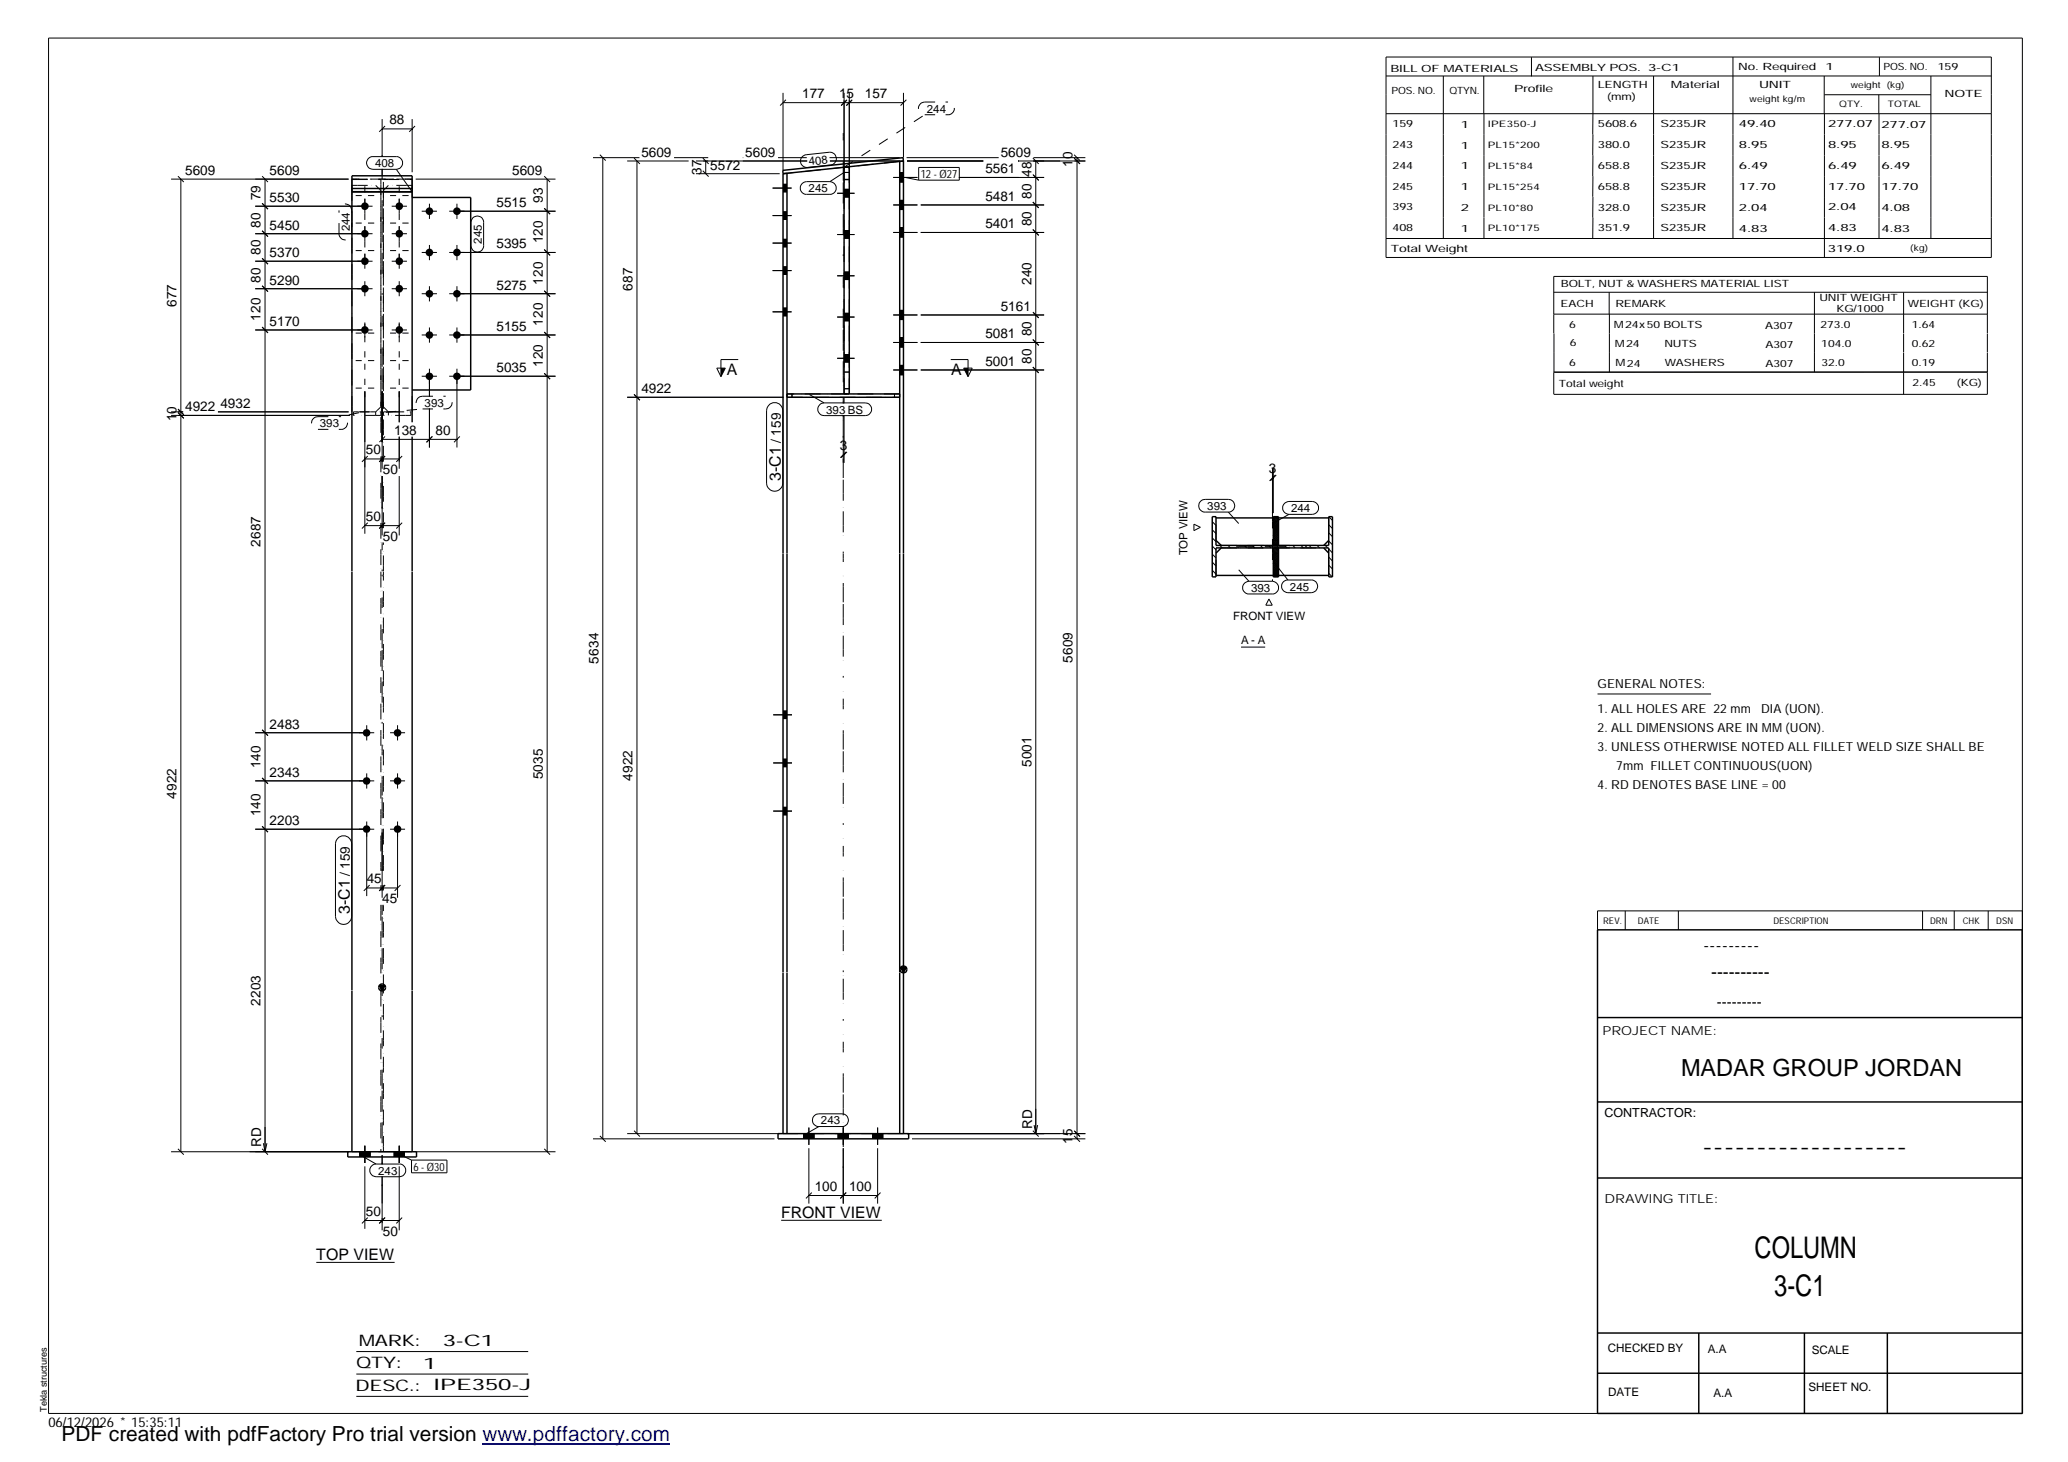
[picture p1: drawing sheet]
<svg xmlns="http://www.w3.org/2000/svg" width="420mm" height="297mm" viewBox="0 0 420 297" stroke-linecap="round" stroke-linejoin="round" font-family="sans-serif">
<g fill="none" stroke="#000" stroke-width=".2">
<path d="M9.9 7.7h401v279.5h-401zM159.1 18.9v15.7M171.5 18.9v15.5M172.6 18.9v15.5M183.6 18.9v13.1M281.6 11.6h123v40.7h-123zM281.6 15.4h123M293.2 15.4v33.1M301.5 15.4v7.7M311.1 11.6v3.9M323.6 15.4v16.2M336 15.4v33.1"/>
<path d="M352.1 11.6v36.9M370.6 15.4v7.7M370.7 19.2h21.6M381.7 19.2v3.9M381.8 11.6v3.8M392.3 15.4v33.1M34.8 36.4h36M36.2 35.8l1.1 1.2M36.7 36.4v197.6M53.3 35.8l1.1 1.2M53.8 36.4v197.6M72.3 39.7h1.2"/>
<path d="M74.1 37.8v1.3M74.8 39.7h1.2M74.8 32.2l.7-.4h5a1.29 1.29 0 0 1 1.3 1.3 1.29 1.29 0 0 1-1.3 1.3h-4.7a1.31 1.31 0 0 1-1.2-.8 1.31 1.31 0 0 1 .2-1.4zM77.6 26.2h6.1M77.6 24.2v7.7M77.6 34.3v1.4M78.2 25.6l-1.2 1.2M79.2 39.7h1.3M80.5 34.4l3.2 4.6M81.1 37.8v1.3M81.7 39.7h1.3M83.7 24.2v10.8"/>
<path d="M84.3 25.6l-1.2 1.2M84.5 36.4h28.4M110.6 35.8l1.2 1.2M111.2 36.4v197.6M120.5 32h9.4M121.9 31.4l1.2 1.2M122.5 32v199.4M127.4 32.7h12.5M128.8 32.1l1.2 1.2M129.4 32.7v197.6M136.9 32h7M141.4 32.7h22.6"/>
<path d="M141.4 35.3h17M142.8 34.7l1.2 1.2M142.8 32.1l1.2 1.2M143.4 32.7v2.6M150.9 32h.1M157 38.2h3.8M158.1 32h5.8M159.1 39h.8M159.1 37.5h.8M159.1 20.9h24.5M159.7 20.3l-1.2 1.1M163 37.3l.9-.4h4.7a1.29 1.29 0 0 1 1.3 1.3 1.29 1.29 0 0 1-1.3 1.3h-4.7a1.28 1.28 0 0 1-1.2-.8 1.28 1.28 0 0 1 .3-1.4z"/>
<path d="M163.1 31.7l.7-.3 4.7-.5a1.3 1.3 0 0 1 1.4 1.2 1.3 1.3 0 0 1-1.1 1.4l-4.7 .5a1.29 1.29 0 0 1-1.4-.8 1.29 1.29 0 0 1 .4-1.5zM168.5 32h14.3M168.6 32.7h14.3M170.1 39.3h3.5M171.5 38.5h1.1M171.5 35l-2.9 1.9M172.1 20.3l-1.2 1.1 1.1-1.1M173.1 20.3l-1.1 1.1 1.1-1.1M181.5 36.1h4.9M182.8 37h.8M182.8 35.1h.8M183.9 36.1l2.7 .5"/>
<path d="M184.1 20.3l-1.1 1.1M184.2 32h18.7M184.3 32.7h15.5M186.6 34h8.3v2.6h-8.3zM194.8 36.1h17.3M206.8 32.7h13.7M209.8 35.5l1.2 1.1M209.8 32.1l1.2 1.2M210 32h10.5M210.4 32.7v197.6M218.2 32.1l1.2 1.2M218.2 31.4l1.2 1.2"/>
<path d="M218.8 32v199.4M281.6 23.1h123M301.5 23.1v25.4M323.6 31.6v4.2M323.6 35.8v4.2M370.7 23.1v29.2M381.8 23.1v25.4M51.9 41.9h23.8M51.9 47.5h23.8M51.9 53.1h23.8M51.9 58.7h23.8M53.3 58.1l1.1 1.2"/>
<path d="M53.3 52.5l1.1 1.2M53.3 46.9l1.1 1.2M53.3 41.3l1.1 1.2M72.3 45.3h1.2M72.3 50.9h1.2M74.1 40.4v4.3M74.1 46v4.3M74.1 51.5v3.1M74.1 57.1v3.1M74.8 45.3h1.2M74.8 50.9h1.2M79.2 45.3h1.3"/>
<path d="M79.2 50.9h1.3M79.6 41.9h3.1M79.6 47.5h3.1M79.6 53.1h3.1M79.6 58.7h3.1M81.1 40.4v4.3M81.1 46v4.3M81.1 51.5v3.1M81.1 57.1v3.1M81.7 45.3h1.3M81.7 50.9h1.3M85.7 42.9h3.1"/>
<path d="M85.7 51.3h3.1M85.7 59.7h3.1M87.2 41.4v3.1M87.2 49.8v3.1M87.2 58.2v3M91.3 42.9h21.6M91.3 51.3h21.6M91.3 59.7h21.6M92.8 41.4v3.1M92.8 49.8v3.1M92.8 58.2v3M96.1 44.3a1.3 1.3 0 0 1 1.4-.3 1.3 1.3 0 0 1 .8 1.2v4.7a1.29 1.29 0 0 1-1.3 1.3 1.29 1.29 0 0 1-1.3-1.3v-4.7z"/>
<path d="M110.6 59.1l1.2 1.2M110.6 50.7l1.2 1.2M110.6 42.3l1.2 1.2M157 43.8h3.8M157 49.4h3.8M157 55h3.8M159.1 44.6h.8M159.1 43h.8M159.1 50.2h.8M159.1 48.6h.8M159.1 55.7h.8M159.1 54.2h.8"/>
<path d="M170.1 47.7h3.5M170.1 56h3.5M171.5 40h1.1M171.5 48.4h1.1M171.5 46.8h1.1M171.5 56.8h1.1M171.5 55.3h1.1M181.5 41.6h4.9M181.5 47.2h4.9M182.8 42.6h.8M182.8 40.7h.8M182.8 48.2h.8"/>
<path d="M182.8 46.3h.8M187.1 41.6h25M187.1 47.2h25M209.8 46.6l1.2 1.2M209.8 41l1.2 1.2M281.6 48.5h123M315.7 59.4h88.1M323.6 40v8.5M326.9 59.4v4.4M368.6 59.4v16.2M386.8 59.4v8.3M51.9 67h23.8"/>
<path d="M53.3 66.4l1.1 1.2M72.3 67.7h1.2M72.3 73.3h1.2M72.3 78.9h1.2M74.1 65.5v4M74.1 71.4v1.2M74.1 73.9v1.2M74.1 76.9v1.3M74.1 79.5v28.9M74.8 67.7h1.2M74.8 73.3h1.2M74.8 78.9h1.2"/>
<path d="M77.6 79.5v15.7M79.2 67.7h1.3M79.2 73.3h1.3M79.2 78.9h1.3M79.6 67h3.1M81.1 65.5v4M81.1 71.4v1.2M81.1 73.9v1.2M81.1 76.9v1.3M81.1 79.5v6.3M81.7 67.7h1.3M81.7 73.3h1.3"/>
<path d="M81.7 78.9h1.3M85.7 68.1h3.1M85.7 76.4h3.1M87.2 66.5v3.1M87.2 74.9v5.7M91.3 68.1h21.6M91.3 76.4h21.6M92.8 66.5v3.1M92.8 74.9v16M110.6 75.8l1.2 1.2M110.6 67.5l1.2 1.2M145.6 74.8h1.8l-.9 1.7z"/>
<path d="M150 73.1h-3.5v3.4M157 63.4h3.8M159.1 64.2h.8M159.1 62.6h.8M170.1 64.4h3.5M170.1 72.8h3.5M171.5 65.2h1.1M171.5 63.7h1.1M171.5 73.6h1.1M171.5 72h1.1M181.5 64h4.9M181.5 69.6h4.9"/>
<path d="M181.5 75.2h4.9M182.8 64.9h.8M182.8 63.1h.8M182.8 70.5h.8M182.8 68.7h.8M182.8 76.1h.8M182.8 74.2h.8M187.1 64h25M187.1 69.6h25M187.1 75.2h25M193.2 73.1h3.5v3.4M195.8 74.8h1.7l-.8 1.7z"/>
<path d="M209.8 74.6l1.2 1.2M209.8 69l1.2 1.2M209.8 63.4l1.2 1.2M315.7 63.8h88.1M315.7 75.6h88.1h-88M315.7 67.8v7.8M327 63.8v11.8M386.8 67.8v3.8M386.8 71.7v8.4M403.8 67.7v-11.5h-88.1v11.5M403.8 67.8v3.8M403.8 71.7v8.4h-88.1v-4.5"/>
<path d="M34.8 84.4h36.3M34.8 83.7h2.4M36.2 83.8l1.1 1.2M36.2 83.1l1.1 1.2-1.1-1.1M44.3 83.7h26.5M74.1 93.2h7M74.7 92.7l-1.2 1.1M77.6 89.3h15.2M77.6 96.7v12.1M78.2 92.7l-1.2 1.1M78.2 88.7l-1.1 1.1M81.1 88.7v6.5"/>
<path d="M81.1 96.7v12.1M81.7 92.7l-1.2 1.1M87.2 83v7.9M87.8 88.7l-1.1 1.2M93.4 88.7l-1.2 1.2M127.4 80.7h31.8M128.8 80.1l1.2 1.2M156.3 82.3a1.65 1.65 0 0 1 1.7-.4 1.65 1.65 0 0 1 1 1.6v14.7a1.65 1.65 0 0 1-1.6 1.6 1.65 1.65 0 0 1-1.7-1.6v-14.7l.2-.7zM164.5 80.2l2.9 1.7M166.5 82.2l.5-.3h.4h8.4a1.29 1.29 0 0 1 1.3 1.2 1.29 1.29 0 0 1-1.3 1.3h-8.4a1.29 1.29 0 0 1-1.1-.8 1.29 1.29 0 0 1 .2-1.4zM171.3 80.7v1.2M171.3 84.4v9.7"/>
<path d="M171.3 92.4h.2M171.5 80.7v1.2M171.5 84.4v9.7M171.9 91.8l-1.2 1.2M172.1 91.8l-1.2 1.2M258.5 97.1h.2M258.5 95.1v9.2M258.7 95.1v9.2M259.1 96.5l-1.2 1.2M259.3 96.5l-1.2 1.2M74.1 106.8h7M74.7 106.2l-1.2 1.2"/>
<path d="M78.2 106.2l-1.2 1.2M81.7 106.2l-1.2 1.2M242.6 106.5l1.3 .6-1.3 .7zM243.9 101.8l.4-.3h.6h4.7a1.29 1.29 0 0 1 1.3 1.3 1.29 1.29 0 0 1-1.3 1.2h-4.7a1.28 1.28 0 0 1-1.3-.7 1.28 1.28 0 0 1 .3-1.5zM246.3 106l.8 .8M246.3 107.6l.8 .8M246.3 109.3l.8 .8M246.3 110.9l.8 .8M246.3 112.6l.8 .8M246.3 114.2l.8 .8M246.3 115.9l.8 .8M246.9 105l.2 .1"/>
<path d="M247.9 110.8l.4 .5M249.5 110.8l.5 .5M249.6 104l2.1 2.4M251.1 110.8l.5 .5M251.7 115.8l2 2.3M252.8 110.8l.5 .5M252.9 118.5l.8-.4h4.8a1.29 1.29 0 0 1 1.3 1.3 1.29 1.29 0 0 1-1.3 1.3h-4.8a1.28 1.28 0 0 1-1.1-.8 1.28 1.28 0 0 1 .3-1.4zM254.4 110.8l.5 .5M256.1 110.8l.5 .5M257.7 110.8l.5 .5M258.8 111.3l-.1 .1M258.8 105l-.1 .1"/>
<path d="M258.9 114.3l2.8 3.5M259 105l-.3 .2M259 111.3l-.3 .3M259.1 105l-.4 .4M259.1 111.3l-.4 .4M259.2 105l-.5 .5M259.2 111.3l-.5 .6M259.4 110.8l.4 .5M259.4 105l-.7 .6M259.4 111.3l-.7 .7M259.5 105l-.8 .8M259.5 111.3l-.8 .9"/>
<path d="M259.7 105l-1 .9M259.7 111.3l-1 1M259.8 110.7l-.2 .1M259.8 110.6l-.3 .2M259.8 110.4l-.5 .4M259.8 110.3l-.6 .5M259.8 110.1l-.8 .7M259.8 110l-.9 .8M259.8 109.8l-1.1 1M259.8 109.7l-1.1 1.1M259.8 109.5l-1.1 1.1M259.8 109.4l-1.1 1.1"/>
<path d="M259.8 109.3l-1.1 1M259.8 109.1l-1.1 1.1M259.8 109l-1.1 1.1M259.8 108.9l-1.1 1M259.8 108.7l-1.1 1.1M259.8 108.6l-1.1 1M259.8 108.4l-1.1 1.1M259.8 108.3l-1.1 1M259.8 108.1l-1.1 1.1M259.8 108l-1.1 1.1M259.8 107.9l-1.1 1M259.8 107.7l-1.1 1.1"/>
<path d="M259.8 107.6l-1.1 1.1M259.8 107.4l-1.1 1.1M259.8 107.3l-1.1 1.1M259.8 107.2l-1.1 1M259.8 107l-1.1 1.1M259.8 106.9l-1.1 1M259.8 106.8l-1.1 1M259.8 106.6l-1.1 1M259.8 106.5l-1.1 1M259.8 106.3l-1.1 1.1M259.8 106.2l-1.1 1M259.8 106l-1.1 1.1"/>
<path d="M259.8 105.9l-1.1 1.1M259.8 105.7l-1.1 1.1M259.8 105.6l-1.1 1.1M259.8 105.5l-1.1 1M259.8 105.3l-1.1 1.1M259.8 105.2l-1.1 1M259.8 105.1l-1.1 1M259.8 111.4l-1.1 1.1M259.8 111.5l-1.1 1.1M259.8 111.7l-1.1 1M259.8 111.8l-1.1 1.1M259.8 112l-1.1 1"/>
<path d="M259.8 112.1l-1.1 1M259.8 112.3l-1.1 1M259.8 112.4l-1.1 1M259.8 112.6l-1.1 1M259.8 112.7l-1.1 1M259.8 112.8l-1.1 1.1M259.8 113l-1.1 1M259.8 113.1l-1.1 1.1M259.8 113.2l-1.1 1.1M259.8 113.4l-1.1 1M259.8 113.5l-1.1 1.1M259.8 113.7l-1.1 1"/>
<path d="M259.8 113.8l-1.1 1M259.8 113.9l-1.1 1.1M259.8 114.1l-1.1 1M259.8 114.2l-1.1 1.1M259.8 114.4l-1.1 1M259.8 114.5l-1.1 1.1M259.8 114.7l-1.1 1M259.8 114.8l-1.1 1.1M259.8 114.9l-1.1 1.1M259.8 115.1l-1.1 1M259.8 115.2l-1.1 1.1M259.8 115.3l-1.1 1.1"/>
<path d="M259.8 115.5l-1.1 1M259.8 115.6l-1.1 1.1M259.8 115.8l-1.1 1M259.8 115.9l-1.1 1.1M259.8 116.1l-1.1 1M259.8 116.2l-1.1 1M259.8 116.4l-.9 .8M259.8 116.5l-.8 .7M259.8 116.6l-.6 .6M259.8 116.8l-.5 .4M259.8 116.9l-.3 .3M259.8 117l-.2 .2"/>
<path d="M260.8 118.2l.6-.4h5a1.29 1.29 0 0 1 1.3 1.3 1.29 1.29 0 0 1-1.3 1.3h-4.7a1.31 1.31 0 0 1-1.2-.8 1.31 1.31 0 0 1 .3-1.4zM261 102.3l.9-.4h4.7a1.31 1.31 0 0 1 1.3 1.3 1.31 1.31 0 0 1-1.3 1.3h-4.7a1.31 1.31 0 0 1-1.2-.8 1.31 1.31 0 0 1 .3-1.4zM261 110.8l.5 .5M261.9 104.5l-3 1.7M262.7 110.8l.4 .5M264.3 110.8l.5 .5M266 110.8l.4 .5M267.6 110.8l.5 .5M269.2 110.8l.5 .5M270 105l.7 .7M270 106.6l.7 .8M270 108.3l.7 .7"/>
<path d="M270 109.9l.7 .8M270 111.5l.7 .8M270 113.2l.7 .8M270 114.8l.7 .8M270 116.5l.7 .7M252.1 131.5h4.9M257.8 121.7l.7 1.3h-1.3zM51.9 148.9h24.1M51.9 158.7h24.1M53.3 158.1l1.1 1.1M53.3 148.3l1.1 1.2M74.5 147.3v3.1"/>
<path d="M74.5 157.1v3.1M79.2 148.9h3.1M79.2 158.7h3.1M80.8 147.3v3.1M80.8 157.1v3.1M157.1 145.2h3.8M157.1 155h3.8M159.1 146h.8M159.1 144.5h.8M159.1 155.8h.8M159.1 154.2h.8M324.6 141h23"/>
<path d="M51.9 168.5h24.1M53.3 167.9l1.1 1.2M68.7 170.3a1.65 1.65 0 0 1 1.7-.3 1.65 1.65 0 0 1 1.1 1.4v14.8a1.65 1.65 0 0 1-1.7 1.6 1.65 1.65 0 0 1-1.6-1.6v-14.8l.1-.6zM74.5 166.9v15.2M75.1 179.8l-1.2 1.2M77.6 169.1v13.3M78.2 179.8l-1.2 1.2M79.2 168.5h3.1M80.8 166.9v15.5M81.4 179.8l-1.2 1.2M157.1 164.8h3.8M159.1 165.6h.8"/>
<path d="M159.1 164h.8M74.5 180.4h6.3M330.2 185.1v3.8M341 185.1v3.8M390.6 185.1v3.8M397 185.1v3.8M403.9 185.1v3.8M410.9 185.1h-86.3v3.8M34.8 234h36M36.2 233.4l1.1 1.2M53.3 233.4l1.1 1.2M53.5 232.3l.3 1.7"/>
<path d="M54.2 232.3l-.4 1.7M73.1 234v1.1M73.4 234.8l3 1.7M74.1 232.8v3.5M74.1 237v12.7M75.2 234v1.1M75.5 236.9l.7-.4h5a1.29 1.29 0 0 1 1.3 1.3 1.29 1.29 0 0 1-1.3 1.3h-4.8a1.29 1.29 0 0 1-1.2-.8 1.29 1.29 0 0 1 .3-1.4zM77.6 234.7v1.8M77.6 239v11M80.1 234v1.1M81.1 232.8v3.5M81.1 237v13"/>
<path d="M81.1 234.5l2.5 1.2M82.2 234v1.1M83.6 235.7h7.2v2.6h-7.2zM84.5 234h28.4M110.6 233.4l1.2 1.2M120.5 231.4h36.9M121.9 230.8l1.2 1.2M127.4 230.3h31M128.8 229.7l1.2 1.2M163.3 230.3v1.1M164.3 229.1v3.5M164.3 233.3v11.2"/>
<path d="M165.4 230.3v1.1M165.4 226.7l.5-.3 .5-.1h4.7a1.29 1.29 0 0 1 1.3 1.3 1.29 1.29 0 0 1-1.3 1.3h-4.7a1.28 1.28 0 0 1-1.2-.8 1.28 1.28 0 0 1 .2-1.4zM166.4 228.9l-3 1.7M170.3 230.3v1.1M171.3 229.1v3.5M171.3 233.3v11.2M172.4 230.3v1.1M177.3 230.3v1.1M178.3 229.1v3.5M178.3 233.3v11.2M179.4 230.3v1.1M184.3 230.3h36.2"/>
<path d="M185.3 231.4h35.2M209.8 229.7l1.2 1.2M210.1 228.6l.3 1.7M210.8 228.6l-.4 1.7M218.2 230.8l1.2 1.2M218.2 229.7l1.2 1.2M64.3 256.5h15.9M74.1 248h7M74.7 247.4l-1.2 1.2M78.2 247.4l-1.2 1.2M81.7 247.4l-1.2 1.2M158.7 247.9h20.5"/>
<path d="M164.3 242.9h14M164.9 242.3l-1.2 1.2M171.9 242.3l-1.2 1.2M178.9 242.3l-1.2 1.2M72.4 274.6h34.9M72.4 279.2h34.9M72.4 283.7h34.9"/>
</g>
<g fill="#000">
<path d="M146.5 74.8h.9l-.9 1.7zM195.8 74.8h.9v1.7zM183 196.6h1.1l-.5 1zM77.1 200.3h1.1l-.6 .9z"/>
<path d="M159.1 37.5h.8v1.5h-.8z" fill-rule="evenodd"/>
<path d="M159.1 37.5h.8v1.5h-.8z" fill-rule="evenodd"/>
<path d="M182.8 35.1h.8v1.9h-.8z" fill-rule="evenodd"/>
<path d="M182.8 35.1h.8v1.9h-.8z" fill-rule="evenodd"/>
<path d="M159.1 43h.8v1.6h-.8z" fill-rule="evenodd"/>
<path d="M159.1 43h.8v1.6h-.8z" fill-rule="evenodd"/>
<path d="M159.1 48.6h.8v1.6h-.8z" fill-rule="evenodd"/>
<path d="M159.1 48.6h.8v1.6h-.8z" fill-rule="evenodd"/>
<path d="M159.1 54.2h.8v1.5h-.8z" fill-rule="evenodd"/>
<path d="M159.1 54.2h.8v1.5h-.8z" fill-rule="evenodd"/>
<path d="M171.5 38.5h1.1v1.5h-1.1z" fill-rule="evenodd"/>
<path d="M171.5 38.5h1.1v1.5h-1.1z" fill-rule="evenodd"/>
<path d="M171.5 46.8h1.1v1.6h-1.1z" fill-rule="evenodd"/>
<path d="M171.5 46.8h1.1v1.6h-1.1z" fill-rule="evenodd"/>
<path d="M171.5 55.3h1.1v1.5h-1.1z" fill-rule="evenodd"/>
<path d="M171.5 55.3h1.1v1.5h-1.1z" fill-rule="evenodd"/>
<path d="M182.8 40.7h.8v1.9h-.8z" fill-rule="evenodd"/>
<path d="M182.8 40.7h.8v1.9h-.8z" fill-rule="evenodd"/>
<path d="M182.8 46.3h.8v1.9h-.8z" fill-rule="evenodd"/>
<path d="M182.8 46.3h.8v1.9h-.8z" fill-rule="evenodd"/>
<path d="M159.1 62.6h.8v1.6h-.8z" fill-rule="evenodd"/>
<path d="M159.1 62.6h.8v1.6h-.8z" fill-rule="evenodd"/>
<path d="M171.5 63.7h1.1v1.5h-1.1z" fill-rule="evenodd"/>
<path d="M171.5 63.7h1.1v1.5h-1.1z" fill-rule="evenodd"/>
<path d="M171.5 72h1.1v1.6h-1.1z" fill-rule="evenodd"/>
<path d="M171.5 72h1.1v1.6h-1.1z" fill-rule="evenodd"/>
<path d="M182.8 63.1h.8v1.8h-.8z" fill-rule="evenodd"/>
<path d="M182.8 63.1h.8v1.8h-.8z" fill-rule="evenodd"/>
<path d="M182.8 68.7h.8v1.8h-.8z" fill-rule="evenodd"/>
<path d="M182.8 68.7h.8v1.8h-.8z" fill-rule="evenodd"/>
<path d="M182.8 74.2h.8v1.9h-.8z" fill-rule="evenodd"/>
<path d="M182.8 74.2h.8v1.9h-.8z" fill-rule="evenodd"/>
<path d="M159.1 144.5h.8v1.5h-.8z" fill-rule="evenodd"/>
<path d="M159.1 144.5h.8v1.5h-.8z" fill-rule="evenodd"/>
<path d="M159.1 154.2h.8v1.6h-.8z" fill-rule="evenodd"/>
<path d="M159.1 154.2h.8v1.6h-.8z" fill-rule="evenodd"/>
<path d="M159.1 164h.8v1.6h-.8z" fill-rule="evenodd"/>
<path d="M159.1 164h.8v1.6h-.8z" fill-rule="evenodd"/>
<path d="M73.1 234h2.1v1.1h-2.1z" fill-rule="evenodd"/>
<path d="M73.1 234h2.1v1.1h-2.1z" fill-rule="evenodd"/>
<path d="M73.1 234h2.1v1.1h-2.1z" fill-rule="evenodd"/>
<path d="M80.1 234h2.1v1.1h-2.1z" fill-rule="evenodd"/>
<path d="M80.1 234h2.1v1.1h-2.1z" fill-rule="evenodd"/>
<path d="M80.1 234h2.1v1.1h-2.1z" fill-rule="evenodd"/>
<path d="M163.3 230.3h2.1v1.1h-2.1z" fill-rule="evenodd"/>
<path d="M163.3 230.3h2.1v1.1h-2.1z" fill-rule="evenodd"/>
<path d="M170.3 230.3h2.1v1.1h-2.1z" fill-rule="evenodd"/>
<path d="M170.3 230.3h2.1v1.1h-2.1z" fill-rule="evenodd"/>
<path d="M177.3 230.3h2.1v1.1h-2.1z" fill-rule="evenodd"/>
<path d="M177.3 230.3h2.1v1.1h-2.1z" fill-rule="evenodd"/>
<circle cx="74.2" cy="53.1" r=".76"/>
<circle cx="74.2" cy="41.9" r=".76"/>
<circle cx="74.2" cy="47.5" r=".76"/>
<circle cx="74.2" cy="58.7" r=".76"/>
<circle cx="81.1" cy="41.9" r=".77"/>
<circle cx="81.1" cy="53.1" r=".77"/>
<circle cx="81.1" cy="58.7" r=".77"/>
<circle cx="81.1" cy="47.5" r=".77"/>
<circle cx="87.2" cy="42.9" r=".78"/>
<circle cx="87.2" cy="51.3" r=".78"/>
<circle cx="87.2" cy="59.7" r=".78"/>
<circle cx="92.8" cy="51.3" r=".78"/>
<circle cx="92.8" cy="42.9" r=".78"/>
<circle cx="92.8" cy="59.7" r=".78"/>
<circle cx="74.2" cy="67" r=".76"/>
<circle cx="81.1" cy="67.1" r=".77"/>
<circle cx="87.2" cy="76.4" r=".77"/>
<circle cx="87.2" cy="68.1" r=".77"/>
<circle cx="92.8" cy="76.4" r=".77"/>
<circle cx="92.8" cy="68.1" r=".77"/>
<circle cx="74.5" cy="148.9" r=".76"/>
<circle cx="74.5" cy="158.7" r=".75"/>
<circle cx="80.8" cy="148.9" r=".77"/>
<circle cx="80.8" cy="158.7" r=".76"/>
<circle cx="74.5" cy="168.5" r=".75"/>
<circle cx="80.8" cy="168.4" r=".76"/>
</g>
<g fill="none" stroke="#000" stroke-width=".3">
<path d="M71.5 39h12.2M71.5 38.3h12.2M159.1 35.3v162.2M159.9 35.2v162.3M171.5 36.5h1.1M183.6 32.7l-.8 .1v164.7M183.6 32.7l-24.5 2.6M183.6 32.7v164.8M183.6 32.7l-.1-.7-24.5 2.6 .1 .7M83.7 40.1h11.9v39.1h-11.9M171.5 75.6h1.1M83.7 85.8v-50.1h-12.2v80.4"/>
<path d="M83.7 88.7v27.4M159.9 80h22.9M159.9 80.7h22.9M171.5 80v-46h1.1v46M71.5 116.1v85.1M83.7 116.1v85.1M246.3 105h.8v5.8h22.9v-5.8h.7v12.2h-.7v-5.9h-22.9v5.9h-.8zM247.1 105.2h11.6M247.1 109.8l1 1M247.1 116.9h11.6M248.1 111.3l-1 1.1M258.7 110.8v-5.8h1.1v5.8"/>
<path d="M258.7 111.3v5.9h1.1v-5.9M259.8 105.2h10.2M259.8 116.9h10.2M268.9 111.3l1.1 1.1M270 109.8l-1.1 1M159.1 197.6v32.7M159.9 197.6v32.7M182.8 197.6v32.7M183 196.6h1.1l-.5 1zM183.6 197.6v32.7M324.6 188.9h86.2l.1 98.3h-86.3zM71.5 201.3v32.7"/>
<path d="M77.1 200.3h1.1l-.6 .9zM83.7 201.3v32.7M324.6 206.7h86.3M70.7 234h13.9v1.1h-13.9zM158.1 230.3h26.5v1.1h-26.5zM324.6 239.3h86.3M324.6 223.9h86.3M324.6 270.8h86.3M324.6 279h86.3M345.1 270.8v16.4M366.6 270.8v16.4M383.5 270.8v16.4"/>
<circle cx="183.6" cy="197" r=".7"/>
<circle cx="77.6" cy="200.6" r=".7"/>
</g>
<g fill="none" stroke="#000" stroke-width=".2" stroke-dasharray="1.1 0 2.1 .7 0 1.4" stroke-linecap="butt">
<path d="M71.5 39v-2.6M71.5 38.9h5.9M71.5 36.5h5.9M71.5 37.7h4.8M71.5 36.4h12.2M76.3 37.7l1.1 1M77.4 36.5v53.3M77.4 38.7v44M77.9 36.5h5.8M77.9 38.9h5.8M77.9 38.7v44M78.9 37.7l-1 1"/>
<path d="M83.7 39v-2.6M83.7 36.4h-12.2M83.7 37.7h-4.8M171.5 34h1.1M171.5 35h1.1M172.6 34v46M172.6 35h-1.1M182.8 32.8l-22.9 2.4M83.7 40.1v-2.4M171.5 79h1.1M71.5 83.7v-46M71.8 84.4v-.7"/>
<path d="M71.8 83.7h5.6M76.3 83.7h-4.8M76.3 83.7v.7M77.4 92.7v10.6M77.4 82.7l-1.1 1M77.4 84.4h-5.6M77.4 83.7v.7M77.9 93.8v-57.3M77.9 82.7l1 1M77.9 83.7h5.6M77.9 84.4v-.7M78.9 83.7h4.8"/>
<path d="M78.9 83.7v.7M83.5 83.7v.7M83.5 84.4h-5.6M83.7 83.7v-4.5M159.9 80.7h22.9M159.9 80.7v-.7M160.9 80.7v-.7M171.5 80v-46M171.5 80h1.1M172.6 80h-1.1M181.7 80.7v-.7M182.8 80.7v-.7"/>
<path d="M182.8 80h-22.9M182.8 80v.7M77.4 106.2v9.9M77.4 116.1v60.8M77.9 116.1v-5.9M77.9 107.3v-10.6M247.1 109.8v-4.6M247.1 116.9v-4.5M248.1 110.8h20.8M248.1 111.3h20.8M258.7 109.8h1.1M258.7 112.4h1.1"/>
<path d="M258.7 116.9h1.1M259.8 105.2h-1.1M270 105.2v4.6M270 116.9v-4.5M77.4 179.9v1M77.9 176.9v-60.8M77.4 183.8v17.4M77.9 180.9v-1M77.4 201.3v32.7M77.9 201.2v-17.4M71.5 234h12.2M77.9 234v-32.7"/>
<path d="M183.6 230.3h-24.5"/>
</g>
<g fill="none" stroke="#000" stroke-width=".2" stroke-dasharray=".4 3.2 0 .7 1.4 0 2.8 .7 0 1.4 1.4 0 2.8" stroke-linecap="butt">
<path d="M77.6 31.9v-1.2M77.6 93.8v-1.1M77.6 89.8v-55.5M171.3 81.9v-54.9M171.3 88.9v-4.5M77.6 116.1v-5.9M77.6 107.3v-1.1M77.6 103.3v-6.6M171.3 112.4v-20.6M258.5 118.1v-14M265.5 111.1h-14M77.6 176.9v-60.8"/>
<path d="M77.6 180.9v-1M171.3 197.5v-85M77.6 201.2v-17.4M77.6 236.5v-35.2M171.3 237.3v-39.7M77.6 241v-2"/>
</g>
<g fill="none" stroke="#000" stroke-width=".2" stroke-dasharray="2.1 2.1" stroke-linecap="butt">
<path d="M171.5 34l16.4-10.7M187.9 23.3h4.7M187.9 20.7h4.7M187.9 20.7a1.29 1.29 0 0 0-1.3 1.3 1.29 1.29 0 0 0 1.3 1.3M192.6 23.3a1.29 1.29 0 0 0 1.3-1.3 1.29 1.29 0 0 0-1.3-1.3M68.9 47.4v-4.7M68.9 47.4a1.29 1.29 0 0 0 1.3 1.4 1.29 1.29 0 0 0 1.3-1.4M71.5 47.4v-4.7M71.5 42.7a1.29 1.29 0 0 0-1.3-1.3 1.29 1.29 0 0 0-1.3 1.3M64.6 87.2h4.7M64.6 84.7h4.7M64.6 84.7a1.29 1.29 0 0 0-1.3 1.2 1.29 1.29 0 0 0 1.3 1.3"/>
<path d="M69.3 87.2a1.29 1.29 0 0 0 1.3-1.3 1.29 1.29 0 0 0-1.3-1.2M72.9 83.8l-3.6 .9M78.4 83.8l7.5-.7M85.9 83.1h4.7M85.9 80.5h4.7M85.9 80.5a1.29 1.29 0 0 0-1.4 1.3 1.29 1.29 0 0 0 1.4 1.3M90.6 83.1a1.29 1.29 0 0 0 1.3-1.3 1.29 1.29 0 0 0-1.3-1.3"/>
</g>
<path d="M98 293.3h38.2" fill="none" stroke="#00f" stroke-width=".3"/>
<g font-size="6.1">
<text x="356.5" y="255.5">COLUMN</text>
<text x="360.5" y="263.3">3-C1</text>
</g>
<text font-size="4.8" x="341.5" y="218.6">MADAR GROUP JORDAN</text>
<text font-size="4.2" x="12.5" y="292.7">PDF created with pdfFactory Pro trial version www.pdffactory.com</text>
<g font-size="3.6">
<text x="346.1" y="193.2">---------</text>
<text x="347.7" y="198.6">----------</text>
<text x="345.8" y="234.2">-------------------</text>
</g>
<g font-size="3.2">
<text x="147.7" y="76.2">A</text>
<text x="193.3" y="76.2">A</text>
<text x="158.7" y="97.7" transform="rotate(-90 158.7 97.7)">3-C1</text>
<text x="71.1" y="185.7" transform="rotate(-90 71.1 185.7)">3-C1</text>
<text x="158.7" y="247.4">FRONT VIEW</text>
<text x="64.3" y="256">TOP VIEW</text>
<text x="72.9" y="273.5">MARK:</text>
<text x="90" y="273.5">3-C1</text>
<text x="72.4" y="278">QTY:</text>
<text x="86" y="278.1">1</text>
<text x="72.2" y="282.6">DESC.:</text>
<text x="88.1" y="282.4">IPE350-J</text>
</g>
<text font-size="3" x="348.8" y="204.5">---------</text>
<g font-size="2.8">
<text x="163" y="19.9">177</text>
<text x="170.5" y="19.9">15</text>
<text x="175.7" y="19.9">157</text>
<text x="79.1" y="25.3">88</text>
<text x="37.6" y="35.5">5609</text>
<text x="54.8" y="35.5">5609</text>
<text x="104.1" y="35.5">5609</text>
<text x="130.3" y="31.9">5609</text>
<text x="142.5" y="35.6" transform="rotate(-90 142.5 35.6)">37</text>
<text x="144.3" y="34.5">5572</text>
<text x="151.4" y="31.9">5609</text>
<text x="200.2" y="35.2">5561</text>
<text x="203.3" y="31.9">5609</text>
<text x="209.5" y="35.9" transform="rotate(-90 209.5 35.9)">48</text>
<text x="217.9" y="33.9" transform="rotate(-90 217.9 33.9)">10</text>
<text x="53" y="40.7" transform="rotate(-90 53 40.7)">79</text>
<text x="54.8" y="41">5530</text>
<text x="110.3" y="41.2" transform="rotate(-90 110.3 41.2)">93</text>
<text x="200.2" y="40.8">5481</text>
<text x="209.5" y="40.4" transform="rotate(-90 209.5 40.4)">80</text>
<text x="53" y="46.3" transform="rotate(-90 53 46.3)">80</text>
<text x="54.8" y="46.6">5450</text>
<text x="100.9" y="42.1">5515</text>
<text x="200.2" y="46.4">5401</text>
<text x="209.5" y="46" transform="rotate(-90 209.5 46)">80</text>
<text x="53" y="51.8" transform="rotate(-90 53 51.8)">80</text>
<text x="54.8" y="52.2">5370</text>
<text x="100.9" y="50.4">5395</text>
<text x="110.3" y="49.4" transform="rotate(-90 110.3 49.4)">120</text>
<text x="53" y="57.4" transform="rotate(-90 53 57.4)">80</text>
<text x="54.8" y="57.8">5290</text>
<text x="100.9" y="58.8">5275</text>
<text x="110.3" y="57.8" transform="rotate(-90 110.3 57.8)">120</text>
<text x="128.5" y="59" transform="rotate(-90 128.5 59)">687</text>
<text x="209.5" y="57.9" transform="rotate(-90 209.5 57.9)">240</text>
<text x="35.9" y="62.4" transform="rotate(-90 35.9 62.4)">677</text>
<text x="53" y="65.2" transform="rotate(-90 53 65.2)">120</text>
<text x="203.3" y="63.1">5161</text>
<text x="54.8" y="66.2">5170</text>
<text x="100.9" y="67.3">5155</text>
<text x="110.3" y="66.2" transform="rotate(-90 110.3 66.2)">120</text>
<text x="200.2" y="68.7">5081</text>
<text x="209.5" y="68.4" transform="rotate(-90 209.5 68.4)">80</text>
<text x="100.9" y="75.6">5035</text>
<text x="110.3" y="74.6" transform="rotate(-90 110.3 74.6)">120</text>
<text x="200.2" y="74.3">5001</text>
<text x="209.5" y="73.9" transform="rotate(-90 209.5 73.9)">80</text>
<text x="37.6" y="83.6">4922</text>
<text x="44.8" y="82.9">4932</text>
<text x="130.3" y="79.9">4922</text>
<text x="35.9" y="85.6" transform="rotate(-90 35.9 85.6)">10</text>
<text x="80.1" y="88.3">138</text>
<text x="88.5" y="88.3">80</text>
<text x="158.7" y="89.9" transform="rotate(-90 158.7 89.9)">/ 159</text>
<text x="74.3" y="92.3">50</text>
<text x="170.6" y="91.5">3</text>
<text x="77.8" y="96.3">50</text>
<text x="257.8" y="96.2">3</text>
<text x="74.3" y="105.8">50</text>
<text x="53" y="111.1" transform="rotate(-90 53 111.1)">2687</text>
<text x="77.8" y="109.8">50</text>
<text x="121.6" y="134.8" transform="rotate(-90 121.6 134.8)">5634</text>
<text x="217.9" y="134.6" transform="rotate(-90 217.9 134.6)">5609</text>
<text x="54.8" y="148.1">2483</text>
<text x="209.5" y="155.9" transform="rotate(-90 209.5 155.9)">5001</text>
<text x="53" y="156.1" transform="rotate(-90 53 156.1)">140</text>
<text x="54.8" y="157.8">2343</text>
<text x="110.3" y="158.4" transform="rotate(-90 110.3 158.4)">5035</text>
<text x="128.5" y="158.7" transform="rotate(-90 128.5 158.7)">4922</text>
<text x="35.9" y="162.3" transform="rotate(-90 35.9 162.3)">4922</text>
<text x="53" y="165.9" transform="rotate(-90 53 165.9)">140</text>
<text x="54.8" y="167.6">2203</text>
<text x="71.1" y="178" transform="rotate(-90 71.1 178)">/ 159</text>
<text x="74.5" y="179.4">45</text>
<text x="77.6" y="183.5">45</text>
<text x="53" y="204.3" transform="rotate(-90 53 204.3)">2203</text>
<text x="53.1" y="233" transform="rotate(-90 53.1 233)">RD</text>
<text x="209.7" y="229.3" transform="rotate(-90 209.7 229.3)">RD</text>
<text x="217.9" y="232.4" transform="rotate(-90 217.9 232.4)">15</text>
<text x="165.5" y="241.9">100</text>
<text x="172.5" y="241.9">100</text>
<text x="74.3" y="247">50</text>
<text x="77.8" y="251">50</text>
<text x="9.8" y="290">06/12/2026 * 15:35:11</text>
</g>
<g font-size="2.5">
<text x="324.6" y="139.9">GENERAL NOTES:</text>
<text x="324.6" y="148.7">2. ALL DIMENSIONS ARE IN MM(UON).</text>
<text x="324.6" y="144.9">1. ALL HOLES ARE 22 mm</text>
<text x="357.8" y="144.9">DIA (UON).</text>
<text x="324.6" y="152.5">3. UNLESS OTHERWISE NOTED ALL FILLET WELD SIZE SHALL BE</text>
<text x="324.6" y="160.2">4. RD DENOTES BASE LINE = 00</text>
<text x="328.4" y="156.4">7mm FILLET CONTINUOUS(UON)</text>
<text x="325.6" y="210.3">PROJECT NAME:</text>
<text x="326" y="226.9">CONTRACTOR:</text>
<text x="326" y="244.4">DRAWING TITLE:</text>
</g>
<g font-size="2.4">
<text x="326.7" y="274.7">CHECKED BY</text>
<text x="347" y="275">A.A</text>
<text x="368.1" y="275.1">SCALE</text>
<text x="326.7" y="283.6">DATE</text>
<text x="348.1" y="283.9">A.A</text>
<text x="367.5" y="282.6">SHEET NO.</text>
</g>
<g font-size="2.3">
<text x="188.3" y="22.9">244</text>
<text x="76.2" y="34">408</text>
<text x="164.4" y="33.6" transform="rotate(-6 164.4 33.6)">408</text>
<text x="164.3" y="39.1">245</text>
<text x="187.1" y="36.2">12- Ø27</text>
<text x="71.1" y="47" transform="rotate(-90 71.1 47)">244</text>
<text x="97.9" y="49.5" transform="rotate(-90 97.9 49.5)">245</text>
<text x="86.3" y="82.7">393</text>
<text x="65" y="86.8">393</text>
<text x="167.9" y="84">393 BS</text>
<text x="245.3" y="103.6">393</text>
<text x="262.3" y="104.1">244</text>
<text x="241.3" y="112.8" transform="rotate(-90 241.3 112.8)">TOP VIEW</text>
<text x="254.2" y="120.3">393</text>
<text x="262.1" y="120">245</text>
<text x="250.5" y="126.1">FRONT VIEW</text>
<text x="252.1" y="130.9">A - A</text>
<text x="166.8" y="228.5">243</text>
<text x="76.8" y="238.7">243</text>
<text x="84" y="237.9">6- Ø30</text>
</g>
<g font-size="2">
<text x="282.5" y="14.6">BILL OF MATERIALS</text>
<text x="311.9" y="14.4">ASSEMBLY POS.</text>
<text x="324.6" y="17.9">LENGTH</text>
<text x="334.9" y="14.4">3-C1</text>
<text x="339.5" y="17.9">Material</text>
<text x="353.1" y="14.2">No. Required</text>
<text x="357.4" y="17.9">UNIT</text>
<text x="370.9" y="14.2">1</text>
<text x="382.7" y="14.2">POS. NO.</text>
<text x="393.7" y="14.3">159</text>
<text x="282.7" y="19.1">POS. NO.</text>
<text x="294.5" y="19">QTYN.</text>
<text x="307.6" y="18.7">Profile</text>
<text x="326.5" y="20.4">(mm)</text>
<text x="395.1" y="19.6">NOTE</text>
<text x="282.9" y="25.8">159</text>
<text x="296.8" y="26">1</text>
<text x="324.7" y="25.9">5608.6</text>
<text x="337.4" y="25.9">S235JR</text>
<text x="353.3" y="25.9">49.40</text>
<text x="371.4" y="25.9">277.07</text>
<text x="382.3" y="25.9">277.07</text>
<text x="282.9" y="30">243</text>
<text x="282.9" y="34.3">244</text>
<text x="296.8" y="30.2">1</text>
<text x="296.8" y="34.4">1</text>
<text x="324.7" y="30.1">380.0</text>
<text x="324.7" y="34.4">658.8</text>
<text x="337.4" y="30.1">S235JR</text>
<text x="337.4" y="34.3">S235JR</text>
<text x="353.3" y="30.1">8.95</text>
<text x="353.3" y="34.4">6.49</text>
<text x="371.4" y="30.1">8.95</text>
<text x="371.4" y="34.3">6.49</text>
<text x="382.3" y="30.2">8.95</text>
<text x="382.3" y="34.4">6.49</text>
<text x="282.9" y="38.5">245</text>
<text x="296.8" y="38.6">1</text>
<text x="324.7" y="38.6">658.8</text>
<text x="337.4" y="38.6">S235JR</text>
<text x="353.3" y="38.6">17.70</text>
<text x="371.4" y="38.6">17.70</text>
<text x="382.3" y="38.6">17.70</text>
<text x="282.9" y="42.7">393</text>
<text x="282.9" y="46.9">408</text>
<text x="296.8" y="42.9">2</text>
<text x="296.8" y="47.1">1</text>
<text x="324.7" y="42.8">328.0</text>
<text x="324.7" y="47">351.9</text>
<text x="337.4" y="42.8">S235JR</text>
<text x="337.4" y="47">S235JR</text>
<text x="353.3" y="42.8">2.04</text>
<text x="353.3" y="47.1">4.83</text>
<text x="371.4" y="42.7">2.04</text>
<text x="371.4" y="47">4.83</text>
<text x="382.3" y="42.9">4.08</text>
<text x="382.3" y="47.1">4.83</text>
<text x="282.6" y="51.3">Total Weight</text>
<text x="371.4" y="51.2">319.0</text>
<text x="317.1" y="58.4">BOLT, NUT &amp; WASHERS MATERIAL LIST</text>
<text x="317.1" y="62.5">EACH</text>
<text x="328.2" y="62.4">REMARK</text>
<text x="369.7" y="61.2">UNIT WEIGHT</text>
<text x="373.1" y="63.4">KG/1000</text>
<text x="387.6" y="62.3">WEIGHT (KG)</text>
<text x="318.8" y="66.6">6</text>
<text x="318.9" y="70.3">6</text>
<text x="327.9" y="66.7">M24x50BOLTS</text>
<text x="328.1" y="70.5">M24</text>
<text x="338.2" y="70.5">NUTS</text>
<text x="358.6" y="66.7">A307</text>
<text x="358.7" y="70.7">A307</text>
<text x="369.9" y="66.7">273.0</text>
<text x="370" y="70.4">104.0</text>
<text x="388.4" y="66.6">1.64</text>
<text x="388.4" y="70.5">0.62</text>
<text x="318.8" y="74.5">6</text>
<text x="328.3" y="74.5">M24</text>
<text x="338.2" y="74.5">WASHERS</text>
<text x="358.7" y="74.7">A307</text>
<text x="370.1" y="74.3">32.0</text>
<text x="388.4" y="74.5">0.19</text>
<text x="316.7" y="78.6">Total weight</text>
<text x="388.6" y="78.5">2.45</text>
<text x="397.6" y="78.4">(KG)</text>
</g>
<g font-size="1.9">
<text x="325.7" y="187.8">REV.</text>
<text x="332.8" y="187.6">DATE</text>
<text x="360.3" y="187.7">DESCRIPTION</text>
<text x="392.1" y="187.6">DRN</text>
<text x="398.8" y="187.6">CHK</text>
<text x="405.6" y="187.7">DSN</text>
<text x="9.5" y="286.8" transform="rotate(-90 9.5 286.8)">Tekla structures</text>
</g>
<g font-size="1.8">
<text x="376" y="17.9">weight (kg)</text>
<text x="355.5" y="20.7">weightkg/m</text>
<text x="373.6" y="21.7">QTY.</text>
<text x="383.5" y="21.8">TOTAL</text>
<text x="302.3" y="25.9">IPE350-J</text>
<text x="302.3" y="30.1">PL15*200</text>
<text x="302.3" y="34.3">PL15*84</text>
<text x="302.3" y="38.6">PL15*254</text>
<text x="302.3" y="42.8">PL10*80</text>
<text x="302.3" y="47">PL10*175</text>
<text x="388.1" y="50.9">(kg)</text>
</g>
</svg>
